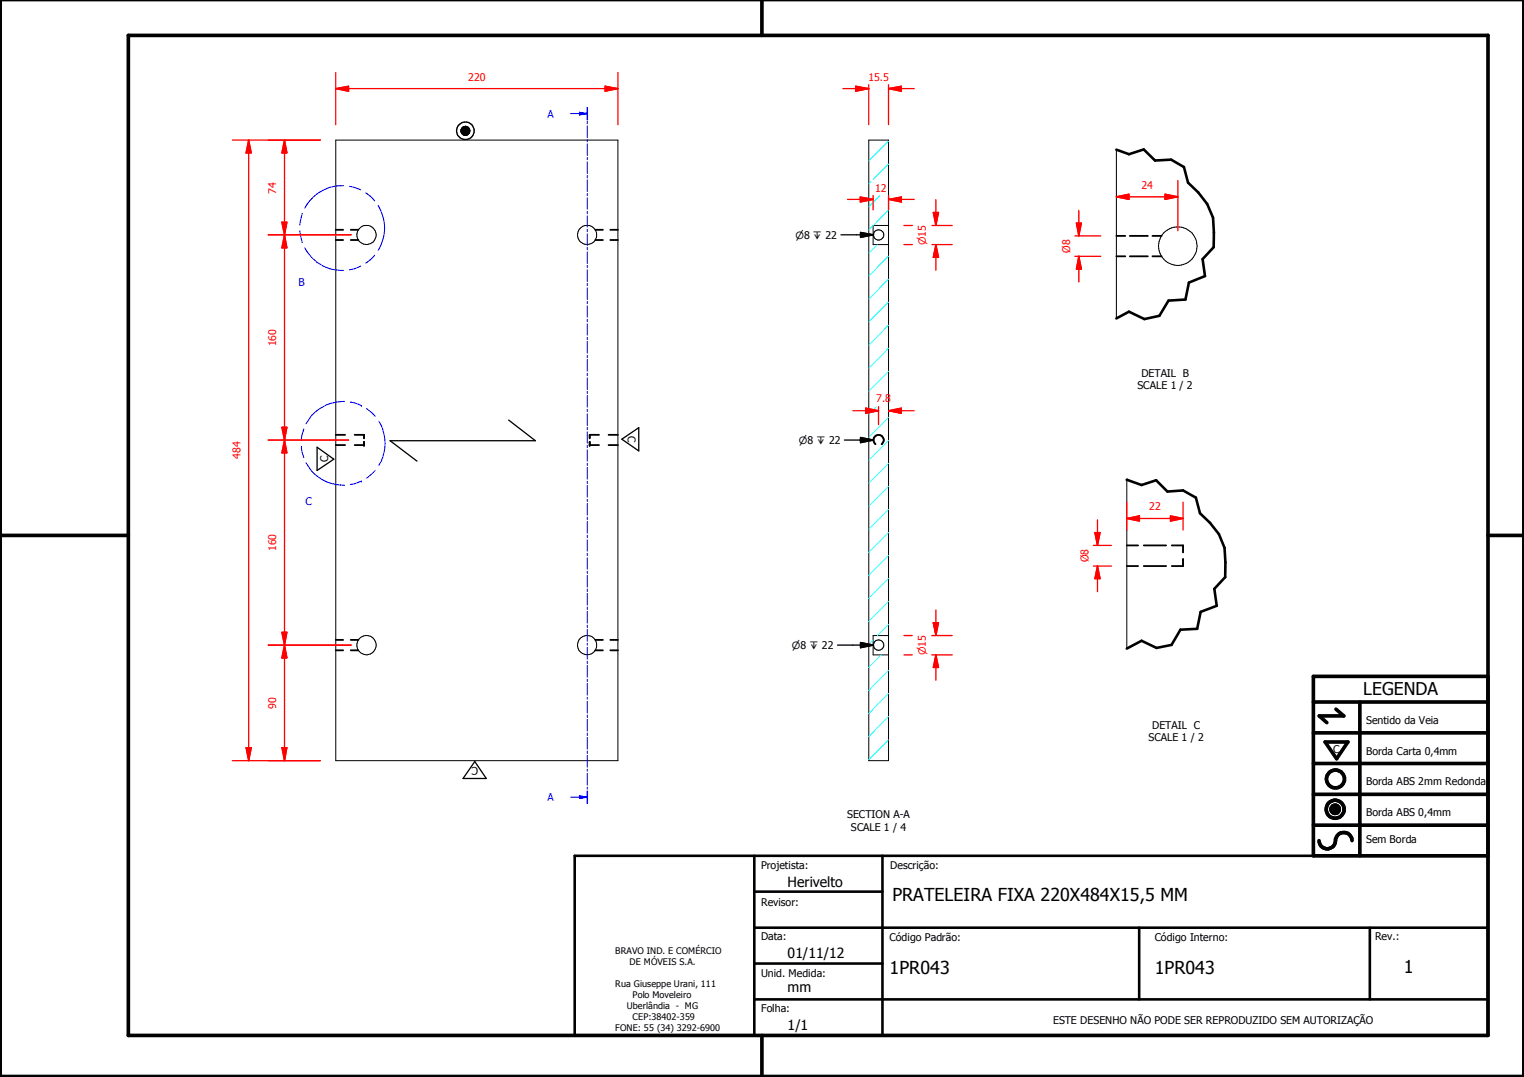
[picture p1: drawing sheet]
<svg xmlns="http://www.w3.org/2000/svg" width="297mm" height="210mm" viewBox="0 0 297 210" stroke-linecap="round" stroke-linejoin="round" font-family="sans-serif">
<g fill="none" stroke="#000" stroke-width=".35">
<path d="M65.4 44.8h1.5M65.4 46.8h1.5M68.4 44.8h1.4M68.4 46.8h1.4M116 44.8h1.5M116 46.8h1.5M119 44.8h1.4M119 46.8h1.4M217.6 46h1.7M217.6 50h1.7M220.2 46h3.5M220.2 50h3.5"/>
<path d="M224.6 46h1.8M224.6 50h1.8M65.4 84.8h1.9M65.4 86.7h1.9M69.1 84.8h1.8v.6M70.9 86.1v.6h-1.8M114.9 86.1v.6h1.9M116.8 84.8h-1.9v.6M118.6 84.8h1.8M118.6 86.7h1.8M170.6 86.6a1 1 0 0 1-.1-1.5 1 1 0 0 1 1.5 0 1 1 0 0 1-.2 1.5M219.6 106.3h2.2"/>
<path d="M219.6 110.3h2.2M222.9 106.3h4.4M222.9 110.3h4.4M228.4 106.3h2.2v1.4M230.6 109v1.3h-2.2M65.4 124.7h1.5M65.4 126.7h1.5M68.4 124.7h1.4M68.4 126.7h1.4M116 124.7h1.5M116 126.7h1.5M119 124.7h1.4"/>
<path d="M119 126.7h1.4"/>
</g>
<g fill="#000">
<circle cx="70.9" cy="86.1" r=".18"/>
<circle cx="70.9" cy="86.7" r=".18"/>
<circle cx="114.9" cy="86.7" r=".18"/>
<circle cx="114.9" cy="86.1" r=".18"/>
<circle cx="230.6" cy="109" r=".18"/>
</g>
<g fill="none" stroke="#000" stroke-width=".19">
<path d="M65.4 27.3h55v121h-55zM89.9 25.5l1.7 .1h-1.7zM89.9 25.5h1.7v.1zM89.9 25.4l1.7 .1zM89.9 25.3l1.7 .1zM89.9 25.6h1.7zM89.9 25.6l1.6 .1zM89.9 25.7h1.6zM89.9 25.2l1.6 .1zM89.9 25.7h1.6v.2zM89.9 25.7l1.6 .2h-1.5zM90 25.1l1.5 .1z"/>
<path d="M90 25.9h1.5zM90 25.9h1.4zM90 25.1h1.5zM90 25.9l1.4 .1zM90 25l1.4 .1zM90 26h1.4zM90.1 24.9l1.3 .1zM90.1 26h1.3zM90.1 26l1.2 .1zM90.1 24.8l1.3 .1zM90.1 24.8h1.2zM90.1 26.1h1.2z"/>
<path d="M90.1 26.1l1.1 .1zM90.2 24.8h1.1zM90.2 24.8h1zM90.2 26.2h1zM90.2 26.2h.9zM90.3 24.8h.9zM90.3 24.8h.8zM90.3 26.2h.8zM90.4 24.7l.7 .1zM90.4 24.7h.7zM90.4 26.2h.7zM90.4 26.2l.6 .1z"/>
<path d="M90.5 24.7h.6zM90.5 24.7h.5zM90.5 26.3h.5zM90.5 26.3h.4zM90.5 24.7h.4zM90.5 26.3h.3zM90.6 24.6l.3 .1zM90.6 24.6h.2zM90.6 26.3h.2zM169.3 27.3h3.9v121h-3.9zM217.6 29.2v32.9M173.2 43.9h.1"/>
<path d="M173.2 43.9h-3v3.8h3M219.6 93.5v32.9M173.2 123.9h.1M173.2 123.9h-3v3.7h3M259.4 157.6l1.6 .1zM259.4 157.7l1.6 .1zM259.4 157.8l1.6 .1zM259.4 157.9h1.6v.1zM259.4 157.9l1.6 .1h-1.5zM259.4 157.6h1.6zM259.5 158h1.5zM259.5 158l1.4 .1z"/>
<path d="M259.5 157.5l1.5 .1zM259.5 158.1h1.4zM259.5 157.4l1.5 .1zM259.5 158.1l1.4 .1zM259.5 157.3l1.4 .1zM259.6 158.2h1.3zM259.6 158.2h1.2zM259.6 157.2l1.3 .1zM259.6 158.2l1.2 .1zM259.6 157.2h1.3zM259.7 158.3h1.1zM259.7 158.3l1 .1z"/>
<path d="M259.7 157.1l1.1 .1zM259.7 157.1h1.1zM259.8 158.4h.9zM259.8 158.4h.8zM259.8 157.1h1zM259.8 157.1h.9zM259.8 158.4l.8 .1zM259.8 157l.9 .1zM259.8 157h.8zM259.9 158.5h.7zM259.9 158.5h.6zM259.9 157h.7z"/>
<path d="M260 158.5h.5zM260 158.5h.4zM260 157h.6zM260.1 158.5h.3zM260.1 158.5h.2zM260.1 156.9l.4 .1zM260.1 156.9h.3zM260.1 156.9h.2z"/>
<circle cx="71.4" cy="45.8" r="1.88"/>
<circle cx="114.4" cy="45.8" r="1.87"/>
<circle cx="171.3" cy="45.8" r="1.01"/>
<circle cx="229.6" cy="48" r="3.7"/>
<circle cx="71.4" cy="125.7" r="1.87"/>
<circle cx="114.4" cy="125.7" r="1.87"/>
<circle cx="171.2" cy="125.7" r="1.01"/>
</g>
<path d="M217.6 29.2l2.4 .9 2.9-1 2.2 2.2 3.2-.2 2.5 1.5 .8 3 1.9 1.9 1.8 2.3 1.1 2.6 .2 2.9v2.9l-2.2 2.3 .5 3.3-3.2 1.3-.6 3.3-3.4 .2-1.7 3-2.9 .6-3.1-1.5-2.4 1.4M219.6 93.5l2.9 1 2.8-.9 2.2 2.2 3.1-.2 2.5 1.4 .8 3 1.9 1.9 1.8 2.2 1.1 2.7 .1 2.8v2.9l-2.1 2.3 .4 3.3-3.1 1.2-.7 3.3-3.2 .1-1.8 3-2.9 .6-2.9-1.4-2.9 1.5M112 166.8h178v35h-178zM147 173.8h25M147 166.8v35M172 166.8v35M147 194.8h143M147 180.8h143M147 187.8h25M222 180.8v14M267 180.8v14" fill="none" stroke="#000" stroke-width=".51"/>
<g fill="#000">
<path d="M89.9 25.5l1.7 .1h-1.7zM89.9 25.5h1.7v.1zM89.9 25.4l1.7 .1zM89.9 25.3l1.7 .1zM89.9 25.2l1.6 .1zM90 25.1l1.5 .1zM90 25.1h1.5zM90 25l1.4 .1zM90.1 24.9l1.3 .1zM90.1 24.8l1.3 .1zM90.1 24.8h1.2zM90.2 24.8h1.1z"/>
<path d="M90.2 24.8h1zM90.3 24.8h.9zM90.3 24.8h.8zM90.4 24.7l.7 .1zM90.4 24.7h.7zM90.5 24.7h.6zM90.5 24.7h.5zM90.5 24.7h.4zM90.6 24.6l.3 .1zM90.6 24.6h.2zM90.5 26.3h.3zM90.6 26.3h.2z"/>
<path d="M90.5 26.3h.4zM90.4 26.2l.6 .1zM90.5 26.3h.5zM90.3 26.2h.8zM90.4 26.2h.7zM90.2 26.2h.9zM90.1 26.1l1.1 .1zM90.2 26.2h1zM90.1 26l1.2 .1zM90.1 26.1h1.2zM90 26h1.4zM90.1 26h1.3z"/>
<path d="M90 25.9l1.4 .1zM90 25.9h1.4zM89.9 25.7l1.6 .2h-1.5zM90 25.9h1.5zM89.9 25.6l1.6 .1zM89.9 25.7h1.6zM89.9 25.7h1.6v.2zM89.9 25.6h1.7zM259.4 157.6h1.6zM259.5 157.5l1.5 .1zM259.5 157.4l1.5 .1zM259.5 157.3l1.4 .1z"/>
<path d="M259.6 157.2l1.3 .1zM259.6 157.2h1.3zM259.7 157.1l1.1 .1zM259.7 157.1h1.1zM259.8 157.1h1zM259.8 157.1h.9zM259.8 157l.9 .1zM259.8 157h.8zM259.9 157h.7zM260 157h.6zM260.1 156.9l.4 .1zM260.1 156.9h.3z"/>
<path d="M260.1 156.9h.2zM260.1 158.5h.2zM260 158.5h.4zM260.1 158.5h.3zM259.9 158.5h.6zM260 158.5h.5zM259.8 158.4l.8 .1zM259.9 158.5h.7zM259.8 158.4h.8zM259.7 158.3l1 .1zM259.8 158.4h.9zM259.6 158.2l1.2 .1z"/>
<path d="M259.7 158.3h1.1zM259.6 158.2h1.2zM259.5 158.1l1.4 .1zM259.6 158.2h1.3zM259.5 158l1.4 .1zM259.5 158.1h1.4zM259.4 157.9l1.6 .1h-1.5zM259.5 158h1.5zM259.4 157.6l1.6 .1zM259.4 157.7l1.6 .1zM259.4 157.8l1.6 .1zM259.4 157.9h1.6v.1z"/>
</g>
<g fill="none" stroke="#000" stroke-width=".71">
<path d="M148.5 0v6.9M297 -.1v209.9h-297v-209.9M25 6.9h265v194.9h-265zM0 104.4h25M290 104.4h7M256 136.8h34M260.4 138.2l1.5 1.3h-4.8l1.5 1.3M265 136.8v30M290 131.8h-34v35h34M256 154.8h34M256 148.8h34M256 142.8h34"/>
<path d="M258.3 144.6h4.4l-2.2 3.3zM256 160.8h34M257.1 163.8a1.62 1.62 0 0 0 1.8 1.6 1.62 1.62 0 0 0 1.4-1.9 1.63 1.63 0 0 1 1.7-1.2 1.63 1.63 0 0 1 1.5 1.5M148.5 201.8v8"/>
<circle cx="260.2" cy="157.7" r="1.76"/>
<circle cx="260.2" cy="157.7" r=".82"/>
<circle cx="260.3" cy="151.8" r="1.76"/>
</g>
<g fill="none" stroke="#00f" stroke-width=".19">
<path d="M112.9 22.1h1.6M114.5 21v2.3M114.5 23.7v.4M114.5 24.5v2.3M114.5 27.2v.4M114.5 28v2.3M114.5 30.7v.4M114.5 31.5v2.3M114.5 34.2v.5M114.5 35v2.3M114.5 37.7v.4M114.5 38.5v2.3"/>
<path d="M114.5 41.2v.5M114.5 42v2.3M114.5 44.7v.5M114.5 45.6v2.2M114.5 48.2v.5M114.5 49.1v2.3M114.5 51.7v.5M114.5 52.5v2.4M114.5 55.2v.5M114.5 56v2.4M114.5 58.8v.4M114.5 59.6v2.2"/>
<path d="M114.5 62.2v.5M114.5 63.1v2.3M114.5 65.7v.5M114.5 66.5v2.4M114.5 69.3v.4M114.5 70.1v2.3M114.5 72.8v.4M114.5 73.6v2.3M114.5 76.3v.4M114.5 77.1v2.3M114.5 79.8v.4M114.5 80.6v2.3"/>
<path d="M114.5 83.3v.4M114.5 84.1v2.3M114.5 86.8v.4M114.5 87.6v2.3M114.5 90.3v.4M114.5 91.1v2.3M114.5 93.8v.4M114.5 94.6v2.3M114.5 97.3v.4M114.5 98.1v2.3M114.5 100.8v.5M114.5 101.6v2.3"/>
<path d="M114.5 104.3v.5M114.5 105.2v2.2M114.5 107.8v.5M114.5 108.7v2.3M114.5 111.3v.5M114.5 112.1v2.4M114.5 114.8v.5M114.5 115.7v2.3M114.5 118.3v.5M114.5 119.2v2.3M114.5 121.8v.5M114.5 122.7v2.3"/>
<path d="M114.5 125.3v.5M114.5 126.2v2.3M114.5 128.9v.4M114.5 129.7v2.3M114.5 132.4v.4M114.5 133.2v2.3M114.5 135.9v.4M114.5 136.7v2.3M114.5 139.4v.4M114.5 140.2v2.3M114.5 142.9v.4M114.5 143.7v2.3"/>
<path d="M114.5 146.4v.5M114.5 147.2v2.3M114.5 149.9v.4M114.5 150.7v2.3M114.5 153.4v.4M114.5 154.2v2.3"/>
</g>
<path d="M114.5 21v2.3M114.5 154.2v2.3" fill="none" stroke="#00f" stroke-width=".3"/>
<path d="M112.9 21.9l1.6 .2-1.6 .3z" fill="#00f"/>
<path d="M111.2 22.1h1.7M112.9 21.9l1.6 .2-1.6 .3zM112.9 155.4h1.6" fill="none" stroke="#00f" stroke-width=".19"/>
<path d="M112.9 155.1l1.6 .3-1.6 .2z" fill="#00f"/>
<g fill="none" stroke="#00f" stroke-width=".19">
<path d="M67 36.2a8.3 8.3 0 0 0-7.6 4.4M68.1 36.3l2.2 .7M71.3 37.6l.9 .6 .8 1M58.5 45l.4 2.3M58.9 41.6l-.4 2.3M59.4 48.3a8.3 8.3 0 0 0 7.6 4.4M70.3 51.9l-1.2 .5-1 .2M73 49.7l-.8 .9-.9 .7M73.7 40a8.2 8.2 0 0 1 0 8.8M67.1 78.2a8.5 8.5 0 0 0-7.5 4.4M68.3 78.4l2.1 .6M70.4 79h.1"/>
<path d="M71.5 79.6l1.6 1.6M58.8 87l.1 1.1 .3 1.1M59.2 83.6l-.3 1.1-.1 1.2M59.6 90.2a8.3 8.3 0 0 0 7.5 4.4M70.4 93.8h.1M70.4 93.8l-2.1 .6M73.1 91.7l-1.6 1.5M73.8 82.1a8.2 8.2 0 0 1 0 8.6M111.2 155.4h1.7M112.9 155.1l1.6 .3-1.6 .2z"/>
</g>
<g fill="none" stroke="#0ff" stroke-width=".19">
<path d="M169.8 35.4l-.5 .5M171.5 38.1l-2.2 2.2M173.2 27.5l-3.9 3.9M173.2 32l-3 3M170.2 43.9l-.9 .9M171 47.7l-1.7 1.6M173.2 58.9l-3.9 3.8M173.2 54.4l-3.9 3.9M173.2 49.9l-3.9 3.9M173.2 40.9l-3 3M170.8 79.2l-1.5 1.5M173.2 72.3l-3.9 3.9"/>
<path d="M173.2 67.9l-3.9 3.9M173.2 63.4l-3.9 3.9M173.2 99.3l-3.9 3.9M173.2 94.8l-3.9 3.9M173.2 90.3l-3.9 3.9M173.2 85.9l-3.9 3.8M173.2 81.3l-3.9 3.9M173.2 117.2l-3.9 3.9M173.2 112.7l-3.9 3.9M173.2 108.2l-3.9 3.9M173.2 103.8l-3.9 3.9M170.2 124.7l-.9 .9"/>
<path d="M171.8 127.6l-2.5 2.5M173.2 139.7l-3.9 3.9M173.2 135.2l-3.9 3.9M173.2 130.7l-3.9 3.9M173.2 121.7l-2.2 2.2M173.2 144.2l-3.9 3.8"/>
</g>
<path d="M65.4 17.3h2.5" fill="none" stroke="#f00" stroke-width=".25"/>
<path d="M65.4 17.3l2.5-.5v1z" fill="#f00"/>
<path d="M65.4 17.3l2.5-.5v1zM117.9 17.3h2.5" fill="none" stroke="#f00" stroke-width=".25"/>
<path d="M117.9 16.8l2.5 .5-2.5 .5z" fill="#f00"/>
<path d="M65.4 14.1v10.2M67.9 17.3h50M117.9 16.8l2.5 .5-2.5 .5zM120.4 14.1v10.2M55.5 43.3v2.5" fill="none" stroke="#f00" stroke-width=".25"/>
<path d="M54.9 43.3h1l-.4 2.5z" fill="#f00"/>
<path d="M55.5 27.3v2.5M54.9 43.3h1l-.4 2.5z" fill="none" stroke="#f00" stroke-width=".25"/>
<path d="M55.5 27.3l.4 2.5h-1z" fill="#f00"/>
<path d="M52.3 27.3h10.1M55.5 27.3l.4 2.5h-1zM55.5 29.8v13.5M52.3 45.8h16.1M55.5 83.3v2.5" fill="none" stroke="#f00" stroke-width=".25"/>
<path d="M54.9 83.3h1l-.4 2.5z" fill="#f00"/>
<path d="M55.5 45.8v2.5M54.9 83.3h1l-.4 2.5z" fill="none" stroke="#f00" stroke-width=".25"/>
<path d="M55.5 45.8l.4 2.5h-1z" fill="#f00"/>
<path d="M52.3 45.8h16.1M55.5 45.8l.4 2.5h-1zM55.5 48.3v35M52.3 85.8h15.6M55.5 123.2v2.5" fill="none" stroke="#f00" stroke-width=".25"/>
<path d="M54.9 123.2h1l-.4 2.5z" fill="#f00"/>
<path d="M55.5 85.8v2.5M54.9 123.2h1l-.4 2.5z" fill="none" stroke="#f00" stroke-width=".25"/>
<path d="M55.5 85.8l.4 2.5h-1z" fill="#f00"/>
<path d="M52.3 85.8h15.6M55.5 85.8l.4 2.5h-1zM55.5 88.3v34.9M52.3 125.7h16.1M55.5 145.7v2.6" fill="none" stroke="#f00" stroke-width=".25"/>
<path d="M54.9 145.7h1l-.4 2.6z" fill="#f00"/>
<path d="M55.5 125.7v2.5M54.9 145.7h1l-.4 2.6z" fill="none" stroke="#f00" stroke-width=".25"/>
<path d="M55.5 125.7l.4 2.5h-1z" fill="#f00"/>
<path d="M52.3 125.7h16.1M55.5 125.7l.4 2.5h-1zM55.5 128.2v17.5M48.5 145.7v2.6M52.3 148.3h10.1" fill="none" stroke="#f00" stroke-width=".25"/>
<path d="M48 145.7h1l-.5 2.6z" fill="#f00"/>
<path d="M48.5 27.3v2.5M48 145.7h1l-.5 2.6z" fill="none" stroke="#f00" stroke-width=".25"/>
<path d="M48.5 27.3l.5 2.5h-1z" fill="#f00"/>
<path d="M45.3 27.3h17.1M48.5 27.3l.5 2.5h-1zM48.5 29.8v115.9M227.1 38.4h2.5M45.3 148.3h17.1" fill="none" stroke="#f00" stroke-width=".25"/>
<g fill="none" stroke="#000" stroke-width=".25">
<path d="M61.8 87.2l3.3 2.3-3.3 2.2zM99.1 81.9l5.2 4h-28.3l5.3 4M121.2 85.6l3.3-2.2v4.5zM92.5 148.4l2.3 3.3h-4.5z"/>
<circle cx="90.7" cy="25.5" r="1.71"/>
<circle cx="90.7" cy="25.5" r=".86"/>
</g>
<path d="M227.1 37.8l2.5 .6-2.5 .5z" fill="#f00"/>
<path d="M217.6 38.4h2.4M227.1 37.8l2.5 .6-2.5 .5z" fill="none" stroke="#f00" stroke-width=".25"/>
<path d="M217.6 38.4l2.4-.6v1.1z" fill="#f00"/>
<path d="M217.6 38.4l2.4-.6v1.1zM220 38.4h7.1M229.6 35.2v9.8M210.3 50v2.5" fill="none" stroke="#f00" stroke-width=".25"/>
<path d="M210.3 50l.5 2.5h-1z" fill="#f00"/>
<path d="M210.3 50l.5 2.5h-1zM210.3 43.5v2.5" fill="none" stroke="#f00" stroke-width=".25"/>
<path d="M209.8 43.5h1l-.5 2.5z" fill="#f00"/>
<path d="M209.5 46h5M209.5 50h5M209.8 43.5h1l-.5 2.5zM210.3 41v2.5M210.3 52.5v2.4M219.6 101h2.5" fill="none" stroke="#f00" stroke-width=".25"/>
<path d="M219.6 101l2.5-.5v1.1z" fill="#f00"/>
<path d="M219.6 101l2.5-.5v1.1zM228.1 101h2.5" fill="none" stroke="#f00" stroke-width=".25"/>
<path d="M228.1 100.5l2.5 .5-2.5 .6z" fill="#f00"/>
<path d="M219.6 97.9v5.4M230.6 97.9v5.4M213.9 110.3v2.5M222.1 101h6M228.1 100.5l2.5 .5-2.5 .6z" fill="none" stroke="#f00" stroke-width=".25"/>
<path d="M213.9 110.3l.5 2.5h-1z" fill="#f00"/>
<path d="M213.9 110.3l.5 2.5h-1zM213.9 103.8v2.5" fill="none" stroke="#f00" stroke-width=".25"/>
<path d="M213.4 103.8h1l-.5 2.5z" fill="#f00"/>
<path d="M173.2 17.3h2.5M213.1 106.3h3.5M213.1 110.3h3.5M213.4 103.8h1l-.5 2.5zM213.9 101.3v2.5M213.9 112.8v2.5" fill="none" stroke="#f00" stroke-width=".25"/>
<path d="M173.2 17.3l2.5-.5v1z" fill="#f00"/>
<path d="M166.8 17.3h2.5M173.2 17.3l2.5-.5v1z" fill="none" stroke="#f00" stroke-width=".25"/>
<path d="M166.8 16.8l2.5 .5-2.5 .5z" fill="#f00"/>
<path d="M164.3 17.3h2.5M166.8 16.8l2.5 .5-2.5 .5zM169.3 16.5v7.8M173.2 16.5v7.8M175.7 17.3h2.5M167.7 38.9h2.5" fill="none" stroke="#f00" stroke-width=".25"/>
<path d="M167.7 38.4l2.5 .5-2.5 .5z" fill="#f00"/>
<path d="M167.7 38.4l2.5 .5-2.5 .5zM173.2 38.9h2.5" fill="none" stroke="#f00" stroke-width=".25"/>
<path d="M173.2 38.9l2.5-.5v1z" fill="#f00"/>
<path d="M165.2 38.9h2.5M170.2 38.1v2.8M173.2 38.9l2.5-.5v1zM173.2 38.1v2.8M175.7 38.9h2.5M168.7 80.1h2.5" fill="none" stroke="#f00" stroke-width=".25"/>
<path d="M168.7 79.5l2.5 .6-2.5 .5z" fill="#f00"/>
<path d="M168.7 79.5l2.5 .6-2.5 .5zM173.2 80.1h2.5" fill="none" stroke="#f00" stroke-width=".25"/>
<path d="M173.2 80.1l2.5-.6v1.1z" fill="#f00"/>
<path d="M182.4 47.7v2.5M171.2 79.2v3.6M166.2 80.1h2.5M173.2 80.1l2.5-.6v1.1zM175.7 80.1h2.5" fill="none" stroke="#f00" stroke-width=".25"/>
<path d="M163.9 45.8h6.4M167.7 45.3l2.6 .5-2.6 .5zM164.6 85.8h5.7M167.7 85.3l2.6 .5-2.6 .5zM163.2 125.7h7.1M167.7 125.2l2.6 .5-2.6 .5z" fill="none" stroke="#000" stroke-width=".25"/>
<path d="M167.7 45.3l2.6 .5-2.6 .5zM167.7 85.3l2.6 .5-2.6 .5zM167.7 125.2l2.6 .5-2.6 .5z" fill="#000"/>
<path d="M182.4 47.7l.5 2.5h-1z" fill="#f00"/>
<path d="M182.4 47.7l.5 2.5h-1zM182.4 41.4v2.5" fill="none" stroke="#f00" stroke-width=".25"/>
<path d="M181.9 41.4h1l-.5 2.5z" fill="#f00"/>
<path d="M182.4 38.9v2.5M176.2 43.9h1.6M176.2 47.7h1.6M181.6 43.9h4M181.6 47.7h4M181.9 41.4h1l-.5 2.5zM182.4 50.2v2.5M182.4 127.6v2.5" fill="none" stroke="#f00" stroke-width=".25"/>
<path d="M182.4 127.6l.5 2.5h-1z" fill="#f00"/>
<path d="M182.4 127.6l.5 2.5h-1zM182.4 121.4v2.5" fill="none" stroke="#f00" stroke-width=".25"/>
<path d="M181.9 121.4h1l-.5 2.5z" fill="#f00"/>
<path d="M182.4 118.9v2.5M176.2 123.9h1.6M176.2 127.6h1.6M181.6 123.9h4M181.6 127.6h4M181.9 121.4h1l-.5 2.5zM182.4 130.1v2.5" fill="none" stroke="#f00" stroke-width=".25"/>
<g font-size="3.5">
<text x="173.9" y="175.7">PRATELEIRA FIXA 220X484X15,5 MM</text>
<text x="173.4" y="189.7">1PR043</text>
<text x="225.1" y="189.7">1PR043</text>
<text x="273.6" y="189.7">1</text>
</g>
<text font-size="3.4" x="265.7" y="135.4">LEGENDA</text>
<g font-size="2.7">
<text x="153.5" y="172.8">Herivelto</text>
<text x="153.5" y="186.6">01/11/12</text>
<text x="153.5" y="193.4">mm</text>
<text x="153.5" y="200.8">1/1</text>
</g>
<g font-size="2.1" fill="#f00">
<text x="91.3" y="15.7">220</text>
<text x="169.2" y="15.7">15.5</text>
<text x="53.8" y="37.7" transform="rotate(-90 53.8 37.7)">74</text>
<text x="170.6" y="37.3">12</text>
<text x="222.5" y="36.8">24</text>
<text x="208.6" y="49.3" transform="rotate(-90 208.6 49.3)">Ø8</text>
<text x="53.8" y="67.5" transform="rotate(-90 53.8 67.5)">160</text>
<text x="170.8" y="78.4">7.8</text>
<text x="46.9" y="89.5" transform="rotate(-90 46.9 89.5)">484</text>
<text x="224" y="99.5">22</text>
<text x="53.8" y="107.4" transform="rotate(-90 53.8 107.4)">160</text>
<text x="212.2" y="109.6" transform="rotate(-90 212.2 109.6)">Ø8</text>
<text x="53.8" y="138.1" transform="rotate(-90 53.8 138.1)">90</text>
</g>
<g font-size="2.1" fill="#00f">
<text x="106.7" y="22.9">A</text>
<text x="58.2" y="55.8">B</text>
<text x="59.6" y="98.5">C</text>
<text x="106.7" y="156.1">A</text>
</g>
<g font-size="2.1">
<text x="221.7" y="75.9">SCALE 1 / 2</text>
<text x="222.5" y="73.4">DETAIL B</text>
<text x="122.4" y="85" transform="rotate(90 122.4 85)">C</text>
<text x="64" y="90.1" transform="rotate(-90 64 90.1)">C</text>
<text x="224.6" y="142">DETAIL C</text>
<text x="266.3" y="141.1">Sentido da Veia</text>
<text x="93.2" y="149.6" transform="rotate(180 93.2 149.6)">C</text>
<text x="223.9" y="144.5">SCALE 1 / 2</text>
<text x="259.8" y="146.7">C</text>
<text x="266.3" y="147.2">Borda Carta 0,4mm</text>
<text x="266.3" y="153.1">Borda ABS 2mm Redonda</text>
<text x="165.1" y="159.5">SECTION A-A</text>
<text x="165.9" y="162">SCALE 1 / 4</text>
<text x="266.3" y="159">Borda ABS 0,4mm</text>
<text x="266.3" y="164.4">Sem Borda</text>
<text x="148.4" y="169.3">Projetista:</text>
<text x="173.5" y="169.5">Descrição:</text>
<text x="148.4" y="176.6">Revisor:</text>
<text x="148.4" y="183.2">Data:</text>
<text x="173.4" y="183.3">Código Padrão:</text>
<text x="225.1" y="183.3">Código Interno:</text>
<text x="268" y="183.2">Rev.:</text>
<text x="148.4" y="190.5">Unid. Medida:</text>
<text x="148.4" y="197.2">Folha:</text>
<text x="205.3" y="199.5">ESTE DESENHO NÃO PODE SER REPRODUZIDO SEM AUTORIZAÇÃO</text>
</g>
<g font-size="1.9">
<text x="155" y="46.6">⌀8 ↧ 22</text>
<text x="155.7" y="86.5">⌀8 ↧ 22</text>
<text x="154.3" y="126.5">⌀8 ↧ 22</text>
</g>
<g font-size="1.9" fill="#f00">
<text x="180.5" y="47.8" transform="rotate(-90 180.5 47.8)">⌀15</text>
<text x="180.4" y="127.7" transform="rotate(-90 180.4 127.7)">⌀15</text>
</g>
<g font-size="1.8">
<text x="119.9" y="186">BRAVO IND. E COMÉRCIO</text>
<text x="122.7" y="188.1">DE MÓVEIS S.A.</text>
<text x="119.9" y="192.4">Rua Giuseppe Urani, 111</text>
<text x="122.2" y="196.7">Uberlândia - MG</text>
<text x="123.3" y="194.6">Polo Moveleiro</text>
<text x="119.9" y="201">FONE: 55 (34) 3292-6900</text>
<text x="123.3" y="198.8">CEP:38402-359</text>
</g>
</svg>
